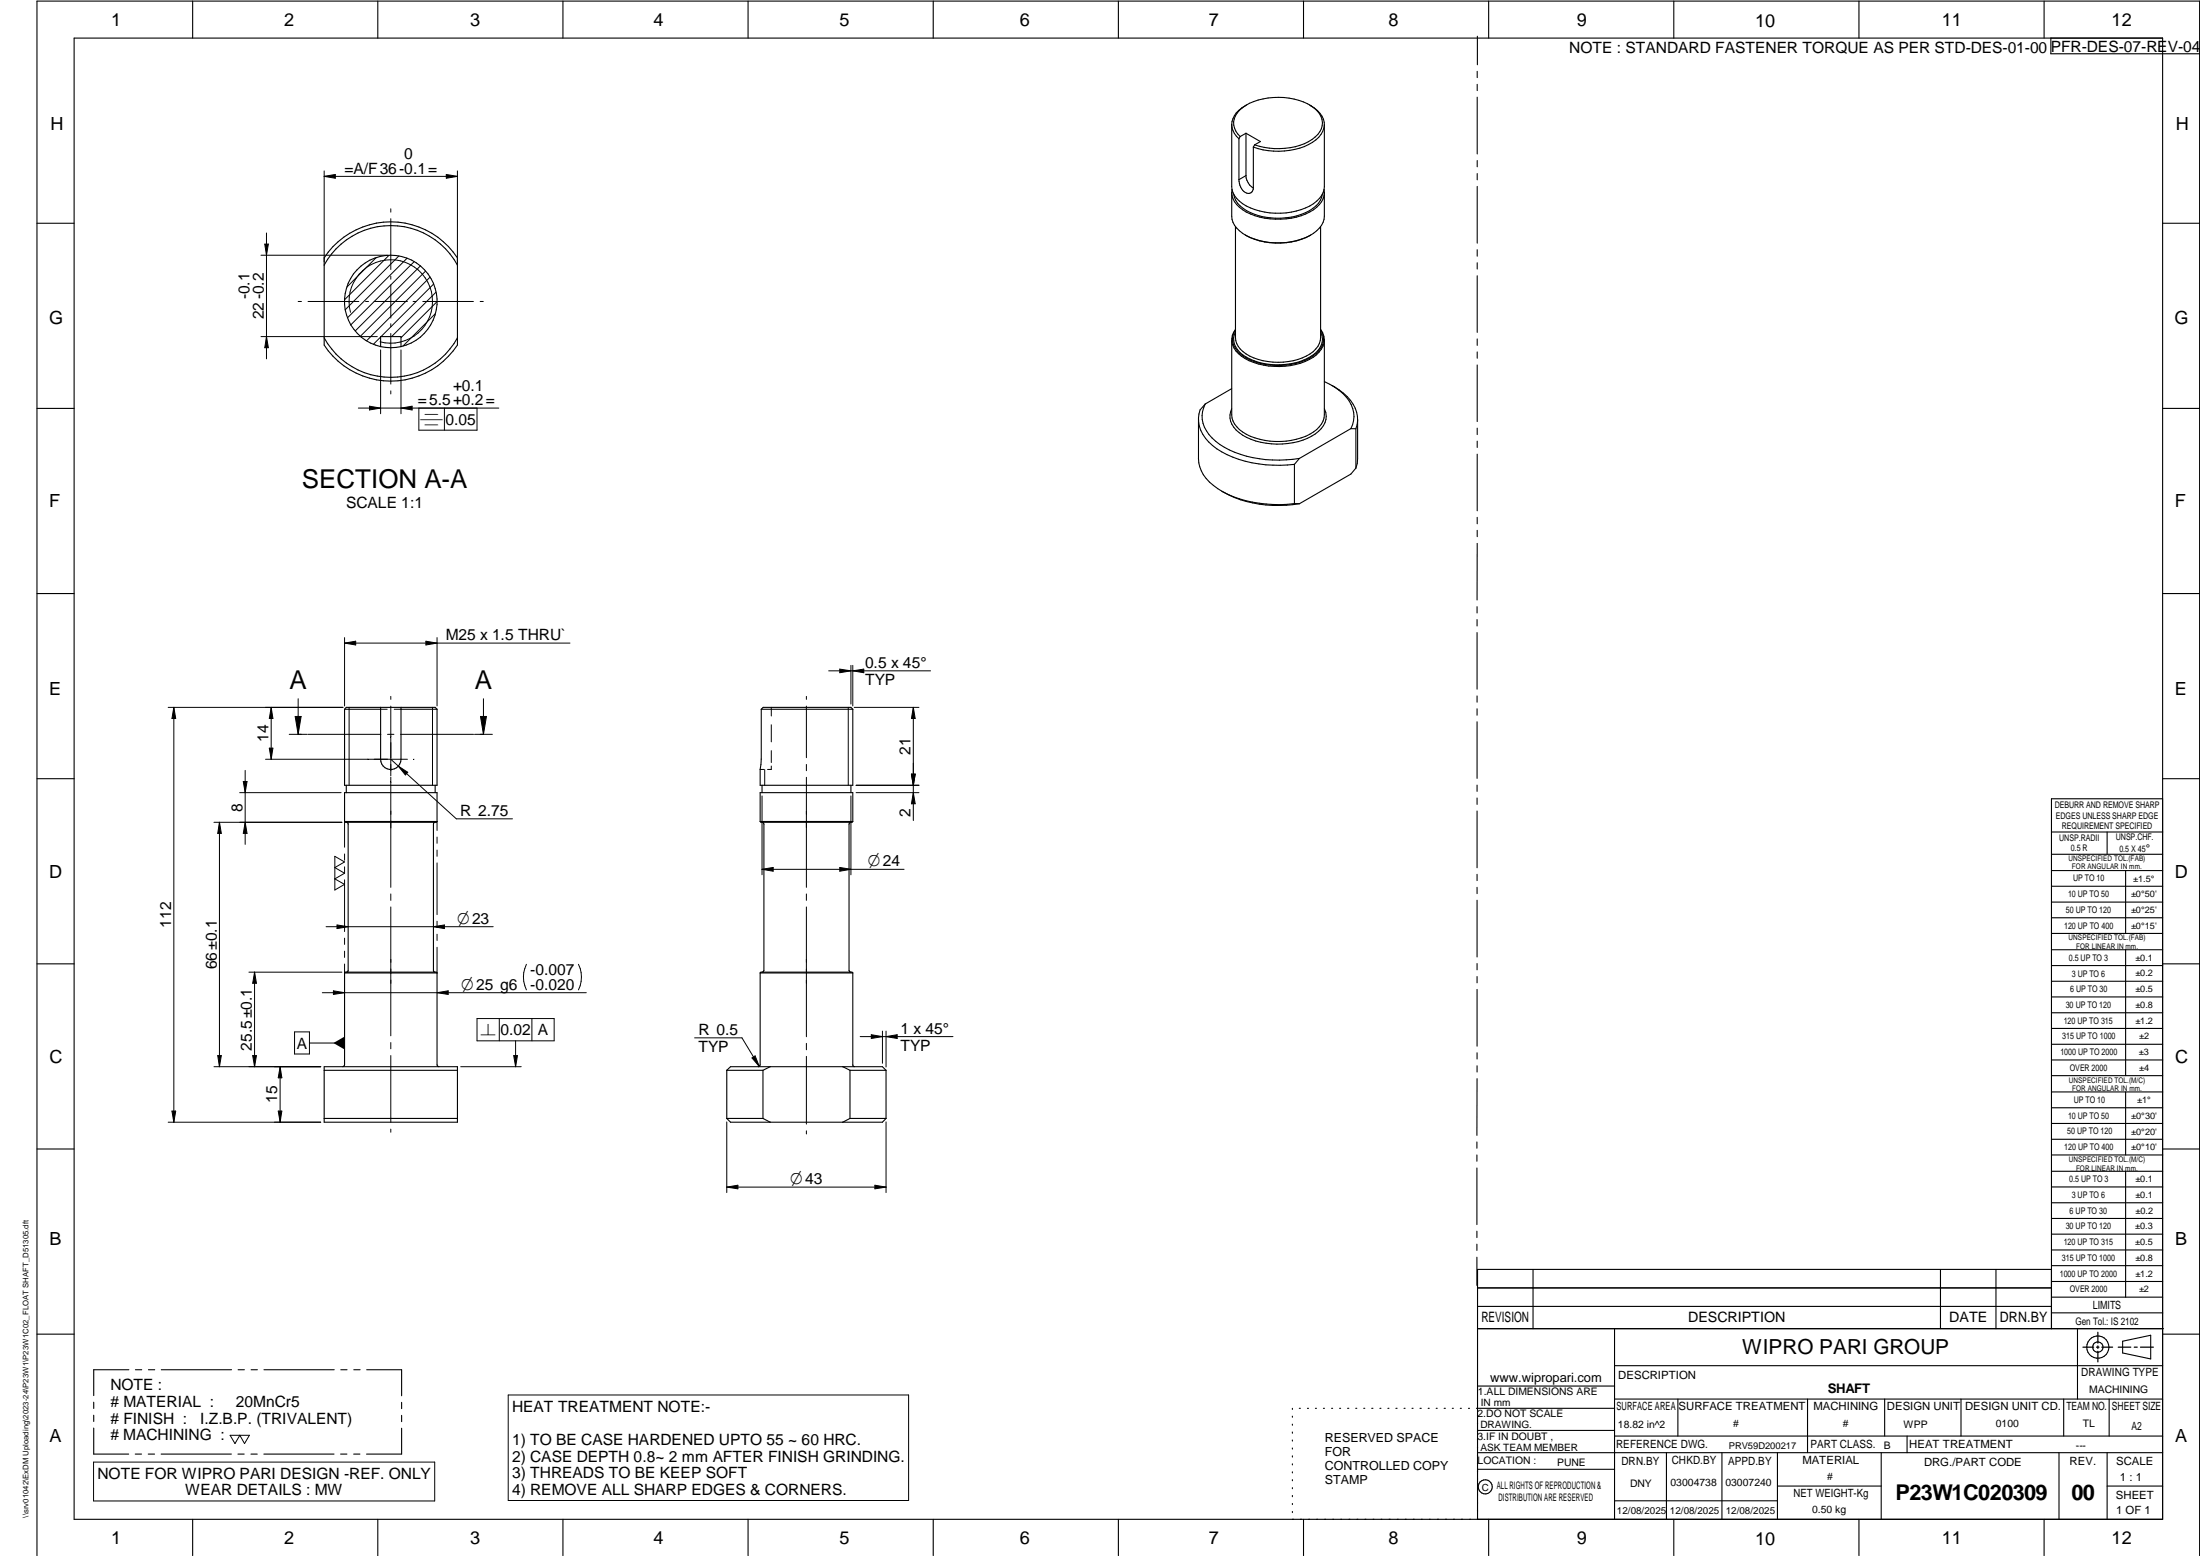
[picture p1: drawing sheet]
<svg xmlns="http://www.w3.org/2000/svg" width="594mm" height="420mm" viewBox="0 0 594 420" stroke-linecap="round" stroke-linejoin="round" font-family="sans-serif">
<g fill="none" stroke="#000" stroke-width=".3">
<path d="M20 10.3h564v400h-564zM52 .3v10M102 .3v10M152 .3v10M202 .3v10M252 .3v10M302 .3v10M352 .3v10M398.9 19.3v1.7M398.9 9.8v7.7M402 .3v10M452 .3v10"/>
<path d="M502 .3v10M552 .3v10M553.8 10.3v4.2h40.3M332.6 33.6v16.8a7.1 7.1 0 0 0 5 5.7 19.4 19.4 0 0 0 17.1-1.1 5.9 5.9 0 0 0 2.9-4.6v-16.8M334.6 37.5v11M334.9 36.9a4.7 4.7 0 0 1 .5-7.8 18.1 18.1 0 0 1 18.7-.5 5 5 0 0 1 2.3 7 13.1 13.1 0 0 1-10.8 4.5l-2.8-.1-4-.9M334.9 36.9l-.3 .6M336.5 36l3.9 2.2-1.6 .9M336.5 36v11.4M336.5 36l-1.6 .9M336.6 28.3a6.2 6.2 0 0 0-3.9 6.2 5.6 5.6 0 0 0 1.9 3M338.4 39.7v11.1"/>
<path d="M338.8 39.1l-.4 .6M353.6 28.3a6.6 6.6 0 0 1 4 5.6 6.7 6.7 0 0 1-4.3 5.1 19.8 19.8 0 0 1-14.9 .7M398.9 22.8v1.7M398.9 26.2v15.4M332.6 52v6.4a7.1 7.1 0 0 0 5 5.7l2.6 .9a18.6 18.6 0 0 0 5.7 .6M332.7 51.2a5.3 5.3 0 0 0 2.9 5.4 19.2 19.2 0 0 0 19.1 0 5.8 5.8 0 0 0 2.9-4.6M334.6 48.5a3.6 3.6 0 0 0 2.5 3.7 1.38 1.38 0 0 0 1.3-1.4M336.5 47.4a4.3 4.3 0 0 0 1.9 3.4M336.5 47.4l-1.9 1.1M357.1 52.5a7.5 7.5 0 0 1-5.8 5.4 18.3 18.3 0 0 1-15.6-1.6 5.5 5.5 0 0 1-2.5-3.8M357.5 51.2l.1 .8M357.6 52v6.4a7.1 7.1 0 0 1-5 5.7l-2.6 .9-2.7 .5"/>
<path d="M398.9 43.3v1.7M398.9 46.9v1.7M398.9 50.3v15.4M10 60.3h10M87.5 71.6a20.5 20.5 0 0 1 36 0M89.9 66.6a21.5 21.5 0 0 1 33.6 3v23.6a21.5 21.5 0 0 1-36 0v-23.6zM333.6 61.2v30a6.6 6.6 0 0 0 5 5.4 17.5 17.5 0 0 0 16-1.6 5.2 5.2 0 0 0 2-3.9M336.3 63.5a19 19 0 0 0 17.6 0M356.6 61.2v30M398.9 67.4v1.8M398.9 71v1.6M398.9 74.5v15.2"/>
<path d="M584 60.3h10M87.5 91.2a20.5 20.5 0 0 0 36 0M102.8 93.6a12.5 12.5 0 0 1-7.6-19.2 12.5 12.5 0 0 1 20.7 0 12.5 12.5 0 0 1-7.6 19.2M102.8 93.6v-2.7h5.5v2.7M108.3 93.6a12.9 12.9 0 0 1-5.5 0M333.6 89.6a4.8 4.8 0 0 0 2 6.2 18 18 0 0 0 19.5-.3 4.7 4.7 0 0 0 1.5-5.9M333.6 88.9l-.8 1.7-.2 .8v20.6a7.2 7.2 0 0 0 5 5.8 19.6 19.6 0 0 0 17.1-1.2 5.9 5.9 0 0 0 2.9-4.6v-20.2M356.6 88.9l.6 .9 .4 2M356.6 89.1a4.7 4.7 0 0 1-1.1 6.3 17.3 17.3 0 0 1-13.8 3 11.8 11.8 0 0 1-8.1-4.4 4.3 4.3 0 0 1 0-4.9M357.6 91.8a7.2 7.2 0 0 1-5.2 5.8 19.5 19.5 0 0 1-17.2-1.4 5.9 5.9 0 0 1-2.6-4M398.9 91.5v1.8M398.9 95v1.7"/>
<path d="M398.9 98.6v15.2M10 110.3h10M323.6 113.2v10.7a9.9 9.9 0 0 0 5.2 8.1 32 32 0 0 0 20.7 4M325.5 109.1a5.6 5.6 0 0 0-1.6 6 12.8 12.8 0 0 0 7.4 7.7 34.5 34.5 0 0 0 18.2 2.6M325.5 109.1a7.5 7.5 0 0 0 1.8 9.2 24.4 24.4 0 0 0 16.4 5.9h3.6l3.6-.4M332.6 104.9l-7.1 4.2M332.6 110.4a5.1 5.1 0 0 0 2 6.4 19.6 19.6 0 0 0 17.3 2 8.7 8.7 0 0 0 6.1-5.5v-1.9l-.4-1M357.6 103a12.9 12.9 0 0 1 7.7 7.4 6.7 6.7 0 0 1-.5 5.3M359.6 104.1a12.1 12.1 0 0 1 7 8.3l-.1 2.3-.4 1.1-1.3-.1M364.8 115.7l-13.9 8.1M366.1 115.8v10.6M366.6 113.2v10.7l-.1 1.2-.4 1.3"/>
<path d="M398.9 115.6v1.7M398.9 119.1v1.7M584 110.3h10M329.9 132.6a31.5 31.5 0 0 0 21 3.4M349.5 136h1.4M349.5 125.4v10.6M350.9 123.8l-1.4 1.6M366.1 126.4l-1.3 1.6-13.9 8M398.9 122.6v15.3M398.9 139.7v1.7M398.9 143.2v1.7M398.9 146.7v15.3"/>
<path d="M10 160.3h10M398.9 163.8v1.7M398.9 167.3v1.7M398.9 170.8v15.3M584 160.3h10M93 191.5l.5-.5h24l.5 .5M93 191.5v20.5h25v-20.5M93 191.5h9.8M108.3 191.5h9.7M108.3 191v14a2.75 2.75 0 0 1-2.8 2.8 2.75 2.75 0 0 1-2.7-2.8v-14M205.6 191.5h24.7M205.6 191.5v13.5l-.3 2.8v4.2h25v-20.5"/>
<path d="M230.3 191.5l-.5-.5h-23.7l-.5 .5M398.9 187.9v1.7M398.9 191.4v1.7M398.9 194.9v15.3M10 210.3h10M93.5 212v2M117.5 212v2M205.8 212v2M229.8 212v2M398.9 212v1.7M398.9 215.5v1.7M398.9 219v15.3"/>
<path d="M584 215.7h-30v143.1M584 210.3h10M93 221.8v-7.8h25v7.8M93 221.8h25M93.5 222l.5 .3v.2v39.5l-.2 .5h-.3M117.5 222l-.2 .1-.3 .4v39.5l.3 .5h.2M118 221.8l-.2 .2h-24.6l-.2-.2M205.3 221.8v-7.8h25v7.8M205.3 221.8h25M205.8 222l.2 .1 .3 .4v39.5l-.3 .5h-.2M229.8 222l-.3 .1-.2 .4v39.5l.2 .5h.3M230.3 221.8l-.2 .2h-24.6l-.2-.2"/>
<path d="M398.9 236.1v1.7M398.9 239.6v1.7M554 224.7h30M554 230.7h30M554 235.1h30M554 239.3h30M569 224.7v6M574 235.1v17M398.9 243.1v15.3M554 243.6h30M554 247.8h30M554 252.1h30"/>
<path d="M554 256.5h30M574 256.5v33.9M10 260.3h10M93 262.7v24.8l-.5 .5M93 262.7h25M118 262.7l-.2-.2h-24.6l-.2 .2M118 262.7v24.8l.5 .5M205.3 262.7h25M205.3 262.7v24.8l-.5 .5M230.3 262.7l-.2-.2h-24.6l-.2 .2M230.3 262.7v24.8v.3l.5 .2M398.9 260.2v1.7"/>
<path d="M398.9 263.7v1.7M398.9 267.2v15.3M554 260.7h30M554 265h30M554 269.2h30M554 273.5h30M554 277.7h30M584 260.3h10M87.5 289h36M87.5 288h36v15h-36zM196.3 289v13M196.3 289h9.7"/>
<path d="M206 289v13M208 288l-2 1M227.6 288l1.9 1M229.5 289v13M229.5 289h9.8M239.3 289l-1-1h-41l-1 1M239.3 289v13M398.9 284.3v1.7M398.9 287.8v1.7M398.9 291.3l-.1 15.3M554 282h30M554 286.2h30"/>
<path d="M554 290.4h30M554 294.9h30M554 299.1h30M574 294.9v17M10 310.3h10M87.5 302h36M196.3 302l1 1h41l1-1M196.3 302h9.7M206 302l2 1M229.5 302l-1.9 1M229.5 302h9.8M398.8 308.4v1.6"/>
<path d="M398.8 311.9v1.7M398.8 315.4v15.3M554 303.4h30M554 307.6h30M554 311.9h30M554 316.3h30M574 316.3v34M584 310.3h10M398.8 332.4v1.8M398.8 336v1.7M398.8 339.5v7.6M554 320.5h30"/>
<path d="M554 324.8h30M554 329h30M554 333.2h30M554 337.5h30M399 358.8h185.2M399 352.8h155M399 347.8h155M414 342.8v16M436 358.8v51.5M524 342.8v16M539 342.8v16M554 341.8h30"/>
<path d="M554 346h30M554 350.3h30M554 354.5h30M554 342.8h-155v67.5M561 358.8v19M10 360.3h10M25.3 378.6v1.7M34.8 369.9h-9.5v7M36.6 369.9h1.7M40.1 369.9h1.7M43.6 369.9h18.9M64.3 369.9h1.7"/>
<path d="M67.8 369.9h1.7M71.3 369.9h18.9M92 369.9h1.7M95.5 369.9h1.7M99 369.9h9.5v7M108.5 378.7v1.7M399 374.3h37M436 368.8h148M436 377.8h148M453.1 377.8v10M488.1 377.8v14.5M508.9 377.8v10"/>
<path d="M529.5 377.8v10M557.3 377.8v10M569.5 377.8v10M573.2 362.2l7.6-1.6v6.3l-7.6-1.6zM584 360.3h10M25.3 385.6v7h9.4M25.3 382.1v1.7M36.5 392.6h1.7M40 392.6h1.7M43.5 392.6h19M64.3 392.6h1.6M67.8 392.6h1.7"/>
<path d="M71.2 392.6h19M92 392.6h1.7M95.5 392.6h1.7M108.5 385.7v6.9h-9.5M108.5 382.2v1.7M349 380.3v.3M349 382.4v.3M349 384.6v.3M349 386.7v.3M349 388.8v.3M349 391v.3M349 393.1v.3"/>
<path d="M349 395.3v.3M349 397.4v.3M349 399.5v.3M350.9 380.3h.2M353.1 380.3h.2M355.2 380.3h.3M357.4 380.3h.3M359.6 380.3h.3M361.7 380.3h.3M363.9 380.3h.3M366.1 380.3h.3M368.3 380.3h.2"/>
<path d="M370.4 380.3h.3M372.6 380.3h.3M374.8 380.3h.3M376.9 380.3h.4M379.1 380.3h.3M381.3 380.3h.3M383.4 380.3h.4M385.6 380.3h.3M387.8 380.3h.3M390 380.3h.3M392.2 380.3h.3M394.3 380.3h.3"/>
<path d="M396.5 380.3h.3M398.7 380.3h37.3M399 386.2h37M399 396.7h37M436 387.8h148M450 392.3v18M465 392.3v18M480 392.3v18M508 392.3v18M515 387.8v4.5M556 392.3v18M569 392.3v18"/>
<path d="M584 392.3h-185M52 410.3v9.7M102 410.3v9.7M152 410.3v9.7M202 410.3v9.7M252 410.3v9.7M302 410.3v9.7M349 401.7v.3M349 403.8v.4M349 406v.3M349 408.1v.3M352 410.3v9.7"/>
<path d="M402 410.3v9.7M436 405.3h44M452 410.3v9.7M480 401.3h28M502 410.3v9.7M552 410.3v9.7M569 401.3h15M10 420v-419.7h584v419.7"/>
<circle cx="566.5" cy="363.8" r="2.99"/>
<circle cx="566.5" cy="363.7" r="1.41"/>
<circle cx="401.1" cy="401.5" r="1.9"/>
</g>
<g fill="none" stroke="#000" stroke-width=".27">
<path d="M87.5 47.6l3-.5v1zM87.5 47.6h36M87.5 46.1v24.6M105.5 56.4v.9M105.5 59.1v13.7M120.5 47.1l3 .5-3 .5zM123.5 46.1v24.6M70.5 68.9h34.1M71.5 65.9h1l-.5 3zM72 62.9v34M101.6 69.5l-7.9 8M105.1 68.9l-12.1 12"/>
<path d="M105.5 76.9v9M105.5 74.5v.9M107.7 69.1l-14.4 14.5M109.9 69.7l-16.1 16.1M111.8 70.7l-17.1 17M113.5 71.8l-17.6 17.6M114.9 73.2l-17.6 17.6M116.2 74.8l-17.2 17.2M117.1 76.7l-14.2 14.2M117.8 78.9l-12.1 12M70.5 90.9h31.4M72 90.9l.5 3h-1z"/>
<path d="M80.5 81.4h.9M83.2 81.4h13.7M94.7 84.3a11.3 11.3 0 0 1 9.8-14.1 11.3 11.3 0 0 1 12.3 12.2 11.3 11.3 0 0 1-14.2 9.9M98.7 81.4h.8M101 81.4h9M102.8 91l-2 2M102.8 94.5v17.2M105.5 87.4v.8M105.5 90v13.7M108.3 94.5v17.2M111.5 81.4h.8M114.2 81.4h13.6"/>
<path d="M117.6 84.7l-8.8 8.7M118 81.4l-9.7 9.8M129.7 81.4h.8M96.8 110.2h37.9M99.8 109.7l3 .5-3 .5zM105.5 105.5v.9M108.3 110.2l3-.5v1zM120 110.2v6M128.8 110.2v6h-15.7v-6M93 172.2v18.4M93 173.7l3-.6v1.1zM93 173.7h60.9"/>
<path d="M115 173.1l3 .6-3 .5zM118 172.2v18.4M229.8 179.7v10.4M230.3 179.7v10.9M45.4 191h47.2M46.9 191l.5 3h-1zM46.9 191v112M73.2 191v14M73.2 191l.5 3h-1zM78.1 198.3h4.8M79.7 193.5h1.6l-.8 4.8zM80.5 188.7v9.6"/>
<path d="M83.1 198.3h19.8M94.3 191v21M102.8 191.5h1.8M104.6 198.3h1.8M105.5 188v.8M105.5 190.7v18.8M106.5 191.5h1.8M108.2 198.3h19.7M116.8 191v21M128.1 198.3h4.9M129.7 193.5h1.7l-.9 4.8zM130.5 188.7v9.6"/>
<path d="M208.3 191v2.3M208.3 195.7v4.6M217.8 188v.8M217.8 190.7v13.9M223.8 181.1h27.5M226.8 180.7l3 .4-3 .6zM229.1 191v21M230.3 181.1l2.9-.4v1zM230.7 191h17.5M246.6 191v30.6M246.6 191l.5 3h-1zM64.7 214h27.4"/>
<path d="M65.7 211h1l-.5 3zM66.2 208v20M72.7 202h1l-.5 3zM105.5 209.9v29.7M105.5 205l17.7 16.1h15.2M107.6 206.9l2.5 1.6-.6 .8zM110 205h-38.3M111.7 205h.1M205.3 207.8h.9M205.8 214.9v21.3M206.5 207.8v4.2M208.3 202.7v3.2"/>
<path d="M208.3 206.8v1h-1M217.8 206.4v1.7M217.8 209.9v29.7M229.8 214.9v21.3M231.2 214h17M246.1 209h1l-.5 3zM246.6 214l.5 3h-1zM248.2 212h-17M57.8 222h34.5M59.3 222l.5 3h-1zM59.3 222v66M66.2 222l.5 3h-1z"/>
<path d="M90.4 231.2l2.6 1.5-2.6 1.6 2.6 1.5-2.6 1.5 2.6 1.5-2.6 1.5zM93 221.8v7M93 230.6v1.7M93 234.1v1.7M93 237.6v13.9M118 221.8v2.4M118 226v1.7M118 229.5v1.7M118 233v14M205.8 234.7l3-.5v1zM205.8 234.7h38.3M226.8 234.2l3 .5-3 .5z"/>
<path d="M88 250.2h45.2M91 249.8l3 .4-3 .5zM93 253.3v1.7M93 256.8v1.7M105.5 241.4v1.7M105.5 244.9v34.8M117 250.2l3-.4v.9zM118 248.8v1.7M118 252.3v1.7M118 255.8v6.9M217.8 241.4v1.7M217.8 244.9v35.1"/>
<path d="M67.2 262.5h25.1M68.7 262.5v25.5M68.7 262.5l.6 3h-1.1zM79.5 278.6h4.1v6h-4.1zM87 268.1h71.3M90 267.5l3 .6-3 .4zM93 260.3v2.4M118 268.1l3-.6v1zM128.8 275h20.8v6.1h-20.8zM134.8 275v6.1M142.1 260.4a7.8 7.8 0 0 0 0 6.9M143.6 275v6.1"/>
<path d="M156.2 260.4a7.8 7.8 0 0 1 0 6.9M232.3 279.9h25M235.3 279.4l3 .5-3 .5zM238.3 278.4v8.7M239.3 279.9l3-.5v1zM239.3 278.4v9.7M57.8 288h28.8M58.8 285h1l-.5 3zM68.2 285h1.1l-.6 3zM75.6 288l.5 3h-1zM75.6 288v15M83.6 281.6h9.4"/>
<path d="M105.5 281.5v1.7M105.5 285v18.1M124.4 288h16.4M138.7 285h1l-.5 3zM139.2 281.1v6.9M187.6 280.2h12.8l4.6 7.8M203.1 285.7l.8-.6 1.1 2.9zM217.8 281.7v1.8M217.8 285.2v18.3M45.4 303h41.2M46.4 300h1l-.5 3zM75.1 300h1l-.5 3z"/>
<path d="M105.5 304.9v.8M196.3 302.9v19.1M217.8 305.4v.8M239.3 302.9v19.1M196.3 320.5l3-.5v1zM196.3 320.5h43M236.3 320l3 .5-3 .5zM137.2 376.7h108.2v28.5h-108.2zM25.3 394.8h92.1v10.5h-92.1zM62.1 387.6h5.2l-1.3 2.2-1.2-2.2-1.3 2.2z"/>
</g>
<path d="M566.5 359.7v3M562.5 363.8h2.9M566.1 363.8h.7M566.5 363.4v.7M566.5 364.9v2.8M567.6 363.8h2.9M572 363.8h3.4M576.3 363.8h.8M578 363.8h3.5" fill="none" stroke="#000" stroke-width=".34"/>
<g fill="#000">
<path d="M87.5 47.6l3-.5v1zM120.5 47.1l3 .5-3 .5zM71.5 65.9h1l-.5 3zM72 90.9l.5 3h-1zM99.8 109.7l3 .5-3 .5zM108.3 110.2l3-.5v1zM93 173.7l3-.6v1.1zM115 173.1l3 .6-3 .5zM46.9 191l.5 3h-1zM73.2 191l.5 3h-1zM79.7 193.5h1.6l-.8 4.8zM129.7 193.5h1.7l-.9 4.8z"/>
<path d="M226.8 180.7l3 .4-3 .6zM230.3 181.1l2.9-.4v1zM246.6 191l.5 3h-1zM65.7 211h1l-.5 3zM72.7 202h1l-.5 3zM107.6 206.9l2.5 1.6-.6 .8zM246.1 209h1l-.5 3zM246.6 214l.5 3h-1zM59.3 222l.5 3h-1zM66.2 222l.5 3h-1zM205.8 234.7l3-.5v1zM226.8 234.2l3 .5-3 .5z"/>
<path d="M91 249.8l3 .4-3 .5zM117 250.2l3-.4v.9zM68.7 262.5l.6 3h-1.1zM90 267.5l3 .6-3 .4zM118 268.1l3-.6v1zM235.3 279.4l3 .5-3 .5zM239.3 279.9l3-.5v1zM58.8 285h1l-.5 3zM68.2 285h1.1l-.6 3zM75.6 288l.5 3h-1zM90 281.6l3-1.7v3.5zM138.7 285h1l-.5 3z"/>
<path d="M203.1 285.7l.8-.6 1.1 2.9zM46.4 300h1l-.5 3zM75.1 300h1l-.5 3zM196.3 320.5l3-.5v1zM236.3 320l3 .5-3 .5z"/>
</g>
<g font-size="7">
<text x="81.5" y="131.7">SECTION A-A</text>
<text x="78.2" y="186.2">A</text>
<text x="128.2" y="186.2">A</text>
</g>
<g font-size="5.9">
<text x="511.9" y="405.1">P23W1C020309</text>
<text x="559.4" y="405.1">00</text>
</g>
<text font-size="5.6" x="470.5" y="365.5">WIPRO PARI GROUP</text>
<g font-size="4.9">
<text x="30" y="6.9">1</text>
<text x="76.7" y="6.9">2</text>
<text x="127" y="6.9">3</text>
<text x="176.5" y="6.9">4</text>
<text x="226.7" y="6.9">5</text>
<text x="275.4" y="6.9">6</text>
<text x="326.4" y="6.9">7</text>
<text x="375" y="6.9">8</text>
<text x="425.8" y="6.9">9</text>
<text x="473.9" y="7.3">10</text>
<text x="524.3" y="6.9">11</text>
<text x="570.2" y="6.9">12</text>
<text x="13.6" y="35.1">H</text>
<text x="587.6" y="35.1">H</text>
<text x="13.2" y="87.5">G</text>
<text x="587.2" y="87.5">G</text>
<text x="13.2" y="137">F</text>
<text x="587.2" y="137">F</text>
<text x="13.2" y="187.6">E</text>
<text x="587.2" y="187.6">E</text>
<text x="13.2" y="237">D</text>
<text x="587.2" y="237">D</text>
<text x="13.4" y="287.1">C</text>
<text x="587.4" y="287.1">C</text>
<text x="13.4" y="336.2">B</text>
<text x="587.4" y="336.2">B</text>
<text x="13.4" y="389.3">A</text>
<text x="587.4" y="389.3">A</text>
<text x="30" y="416.9">1</text>
<text x="76.7" y="416.9">2</text>
<text x="127" y="416.9">3</text>
<text x="176.5" y="416.9">4</text>
<text x="226.7" y="416.9">5</text>
<text x="275.4" y="416.9">6</text>
<text x="326.4" y="416.9">7</text>
<text x="375" y="416.9">8</text>
<text x="425.8" y="416.9">9</text>
<text x="473.9" y="417.3">10</text>
<text x="524.3" y="416.9">11</text>
<text x="570.2" y="416.9">12</text>
</g>
<g font-size="4.6">
<text x="113.4" y="114.7">d</text>
<text x="234.4" y="234">O24</text>
<text x="123.4" y="249.5">O23</text>
<text x="124.5" y="267.3">O25 g6</text>
<text x="129.7" y="279.6">n</text>
<text x="213.4" y="319.8">O43</text>
</g>
<g font-size="4.2">
<text x="423.7" y="14.3">NOTE : STANDARD FASTENER TORQUE AS PER STD-DES-01-00</text>
<text x="553.8" y="14">PFR-DES-07-REV-04</text>
<text x="93" y="46.9">=A/F36-0.1=</text>
<text x="109.2" y="43">0</text>
<text x="67.3" y="80.9" transform="rotate(-90 67.3 80.9)">-0.1</text>
<text x="71.2" y="86.2" transform="rotate(-90 71.2 86.2)">22-0.2</text>
<text x="122.3" y="105.5">+0.1</text>
<text x="112.9" y="109.4">=5.5+0.2=</text>
<text x="120.3" y="114.7">0.05</text>
<text x="93.5" y="137.2">SCALE 1:1</text>
<text x="120.3" y="172.9">M25 x 1.5 THRU`</text>
<text x="233.6" y="180.4">0.5 x 45°</text>
<text x="233.6" y="184.9">TYP</text>
<text x="72.5" y="200.4" transform="rotate(-90 72.5 200.4)">14</text>
<text x="245.9" y="203.9" transform="rotate(-90 245.9 203.9)">21</text>
<text x="65.4" y="219.2" transform="rotate(-90 65.4 219.2)">8</text>
<text x="124.3" y="220.4">R 2.75</text>
<text x="245.9" y="220.5" transform="rotate(-90 245.9 220.5)">2</text>
<text x="46.2" y="250.5" transform="rotate(-90 46.2 250.5)">112</text>
<text x="58.5" y="261.7" transform="rotate(-90 58.5 261.7)">66±0.1</text>
<text x="143.2" y="263.4">-0.007</text>
<text x="143.2" y="267.3">-0.020</text>
<text x="135.1" y="279.6">0.02 A</text>
<text x="188.6" y="279.5">R 0.5</text>
<text x="243.2" y="279.1">1 x 45°</text>
<text x="68" y="283.8" transform="rotate(-90 68 283.8)">25.5±0.1</text>
<text x="80.1" y="283.1">A</text>
<text x="188.6" y="284">TYP</text>
<text x="243.2" y="283.7">TYP</text>
<text x="74.9" y="297.9" transform="rotate(-90 74.9 297.9)">15</text>
<text x="29.8" y="375.4">NOTE :</text>
<text x="29.8" y="379.9"># MATERIAL :</text>
<text x="63.7" y="379.9">20MnCr5</text>
<text x="138.3" y="381.2">HEAT TREATMENT NOTE:-</text>
<text x="29.8" y="384.4"># FINISH :</text>
<text x="29.8" y="388.9"># MACHINING :</text>
<text x="54.1" y="384.4">I.Z.B.P. (TRIVALENT)</text>
<text x="138.3" y="390.2">1) TO BE CASE HARDENED UPTO 55 ~ 60 HRC.</text>
<text x="138.3" y="394.7">2) CASE DEPTH 0.8~ 2 mm AFTER FINISH GRINDING.</text>
<text x="26.3" y="399.3">NOTE FOR WIPRO PARI DESIGN -REF. ONLY</text>
<text x="138.3" y="399.2">3) THREADS TO BE KEEP SOFT</text>
<text x="50" y="403.8">WEAR DETAILS : MW</text>
<text x="138.3" y="403.7">4) REMOVE ALL SHARP EDGES &amp; CORNERS.</text>
</g>
<g font-size="3.9">
<text x="400" y="357.1">REVISION</text>
<text x="455.9" y="357.1">DESCRIPTION</text>
<text x="526.4" y="357.1">DATE</text>
<text x="540" y="357.1">DRN.BY</text>
</g>
<text font-size="3.6" x="493.6" y="376.1">SHAFT</text>
<text font-size="3.5" x="402.4" y="373.3">www.wipropari.com</text>
<g font-size="3.4">
<text x="357.8" y="389.5">RESERVED SPACE</text>
<text x="357.8" y="393.3">FOR</text>
<text x="357.8" y="397">CONTROLLED COPY</text>
<text x="357.8" y="400.8">STAMP</text>
</g>
<g font-size="3.1">
<text x="565.1" y="353.5">LIMITS</text>
<text x="562" y="371.7">DRAWING TYPE</text>
<text x="437" y="372.3">DESCRIPTION</text>
<text x="436.5" y="380.8">SURFACE AREA</text>
<text x="453.3" y="380.8">SURFACE TREATMENT MACHINING</text>
<text x="509.5" y="380.8">DESIGN UNIT DESIGN UNIT CD.</text>
<text x="558" y="380.6">TEAM NO.</text>
<text x="570.3" y="380.7">SHEET SIZE</text>
<text x="575.6" y="386.1">A2</text>
<text x="436.4" y="391.1">REFERENCE DWG.</text>
<text x="437.8" y="395.5">DRN.BY</text>
<text x="451.4" y="395.4">CHKD.BY</text>
<text x="466.6" y="395.5">APPD.BY</text>
<text x="486.7" y="395.4">MATERIAL</text>
<text x="488.9" y="390.9">PART CLASS.</text>
<text x="515.6" y="390.9">HEAT TREATMENT</text>
<text x="519.6" y="395.9">DRG./PART CODE</text>
<text x="558.9" y="395.5">REV.</text>
<text x="571.4" y="395.6">SCALE</text>
<text x="572.5" y="399.9">1 : 1</text>
<text x="484.3" y="404.2">NET WEIGHT-Kg</text>
<text x="571.4" y="404.7">SHEET</text>
<text x="571.4" y="408.8">1 OF 1</text>
</g>
<text font-size="3" x="579.5" y="230.1">°</text>
<g font-size="2.8">
<text x="560.4" y="357.7">Gen Tol.: IS 2102</text>
<text x="399.1" y="376.6">1.ALL DIMENSIONS ARE</text>
<text x="564.2" y="376.2">MACHINING</text>
<text x="399" y="382.7">2.DO NOT SCALE</text>
<text x="399" y="388.7">3.IF IN DOUBT ,</text>
<text x="436.9" y="385.5">18.82 in^2</text>
<text x="468" y="385.3">#</text>
<text x="497.6" y="385.2">#</text>
<text x="514" y="385.5">WPP</text>
<text x="538.9" y="385.4">0100</text>
<text x="562.4" y="385.3">TL</text>
<text x="399" y="395.4">LOCATION :</text>
<text x="420.5" y="396">PUNE</text>
<text x="508.7" y="391.2">B</text>
<text x="560.6" y="391.2">---</text>
<text x="404.2" y="402">ALL RIGHTS OF REPRODUCTION &amp;</text>
<text x="440.2" y="401.5">DNY</text>
<text x="451.1" y="401.3">03004738</text>
<text x="465.9" y="401.3">03007240</text>
<text x="493.4" y="399.5">#</text>
<text x="404.7" y="405.4">DISTRIBUTION ARE RESERVED</text>
<text x="489.3" y="408.5">0.50 kg</text>
</g>
<g font-size="2.7">
<text x="399.9" y="379.7">IN mm</text>
<text x="399.7" y="385.7">DRAWING.</text>
<text x="399.7" y="391.8">ASK TEAM MEMBER</text>
<text x="400.1" y="402.5">C</text>
<text x="436.6" y="408.7">12/08/2025</text>
<text x="450.9" y="408.8">12/08/2025</text>
<text x="466" y="408.9">12/08/2025</text>
</g>
<g font-size="2.5">
<text x="554.9" y="218.3">DEBURR AND REMOVE SHARP</text>
<text x="555.2" y="221">EDGES UNLESS SHARP EDGE</text>
<text x="556.1" y="227.1">UNSP.RADII</text>
<text x="556.8" y="223.8">REQUIREMENT SPECIFIED</text>
<text x="571.4" y="226.9">UNSP.CHF.</text>
<text x="559.2" y="229.9">0.5 R</text>
<text x="572.3" y="230.1">0.5 X 45</text>
<text x="559.8" y="238">UP TO 10</text>
<text x="576.1" y="238.1">±1.5°</text>
<text x="558.5" y="242.2">10 UP TO 50</text>
<text x="575.5" y="242.3">±0°50'</text>
<text x="557.4" y="250.7">120 UP TO 400</text>
<text x="557.9" y="246.5">50 UP TO 120</text>
<text x="575.5" y="250.7">±0°15'</text>
<text x="575.5" y="246.5">±0°25'</text>
<text x="558.7" y="259.4">0.5 UP TO 3</text>
<text x="559.5" y="263.7">3 UP TO 6</text>
<text x="576.6" y="263.6">±0.2</text>
<text x="576.6" y="259.4">±0.1</text>
<text x="559" y="267.9">6 UP TO 30</text>
<text x="576.6" y="267.9">±0.5</text>
<text x="557.8" y="272.2">30 UP TO 120</text>
<text x="576.6" y="272.2">±0.8</text>
<text x="556.9" y="280.7">315 UP TO 1000</text>
<text x="557.3" y="276.4">120 UP TO 315</text>
<text x="576.6" y="276.4">±1.2</text>
<text x="577.7" y="280.7">±2</text>
<text x="556.4" y="284.9">1000 UP TO 2000</text>
<text x="577.6" y="284.9">±3</text>
<text x="558.9" y="289.2">OVER 2000</text>
<text x="577.7" y="289.3">±4</text>
<text x="560" y="297.9">UP TO 10</text>
<text x="577.1" y="297.9">±1°</text>
<text x="558.5" y="302.1">10 UP TO 50</text>
<text x="575.5" y="302.1">±0°30'</text>
<text x="557.4" y="310.6">120 UP TO 400</text>
<text x="558.2" y="306.3">50 UP TO 120</text>
<text x="575.5" y="310.6">±0°10'</text>
<text x="575.5" y="306.4">±0°20'</text>
<text x="558.8" y="319.2">0.5 UP TO 3</text>
<text x="559.4" y="323.4">3 UP TO 6</text>
<text x="576.6" y="319.2">±0.1</text>
<text x="576.6" y="323.5">±0.1</text>
<text x="558.9" y="327.7">6 UP TO 30</text>
<text x="576.7" y="327.7">±0.2</text>
<text x="557.8" y="332">30 UP TO 120</text>
<text x="576.6" y="332">±0.3</text>
<text x="556.8" y="340.5">315 UP TO 1000</text>
<text x="557.3" y="336.3">120 UP TO 315</text>
<text x="576.6" y="336.3">±0.5</text>
<text x="576.6" y="340.5">±0.8</text>
<text x="556.2" y="344.7">1000 UP TO 2000</text>
<text x="576.6" y="344.7">±1.2</text>
<text x="558.9" y="349">OVER 2000</text>
<text x="577.6" y="349">±2</text>
<text x="466.8" y="391.2">PRV59D200217</text>
</g>
<g font-size="2.1">
<text x="558.5" y="232.4">UNSPECIFIED TOL.(FAB)</text>
<text x="559.5" y="234.7">FOR ANGULAR IN mm.</text>
<text x="558.6" y="253.9">UNSPECIFIED TOL.(FAB)</text>
<text x="560.7" y="256.3">FOR LINEAR IN mm.</text>
<text x="558.7" y="292.3">UNSPECIFIED TOL.(M/C)</text>
<text x="559.6" y="294.7">FOR ANGULAR IN mm.</text>
<text x="558.7" y="313.7">UNSPECIFIED TOL.(M/C)</text>
<text x="560.6" y="316.1">FOR LINEAR IN mm.</text>
<text x="7.7" y="409.8" transform="rotate(-90 7.7 409.8)">\\srv01042\ExDM Uploading\2023-24\P23W1\P23W1C02_FLOAT SHAFT_D51305.dft</text>
</g>
</svg>
